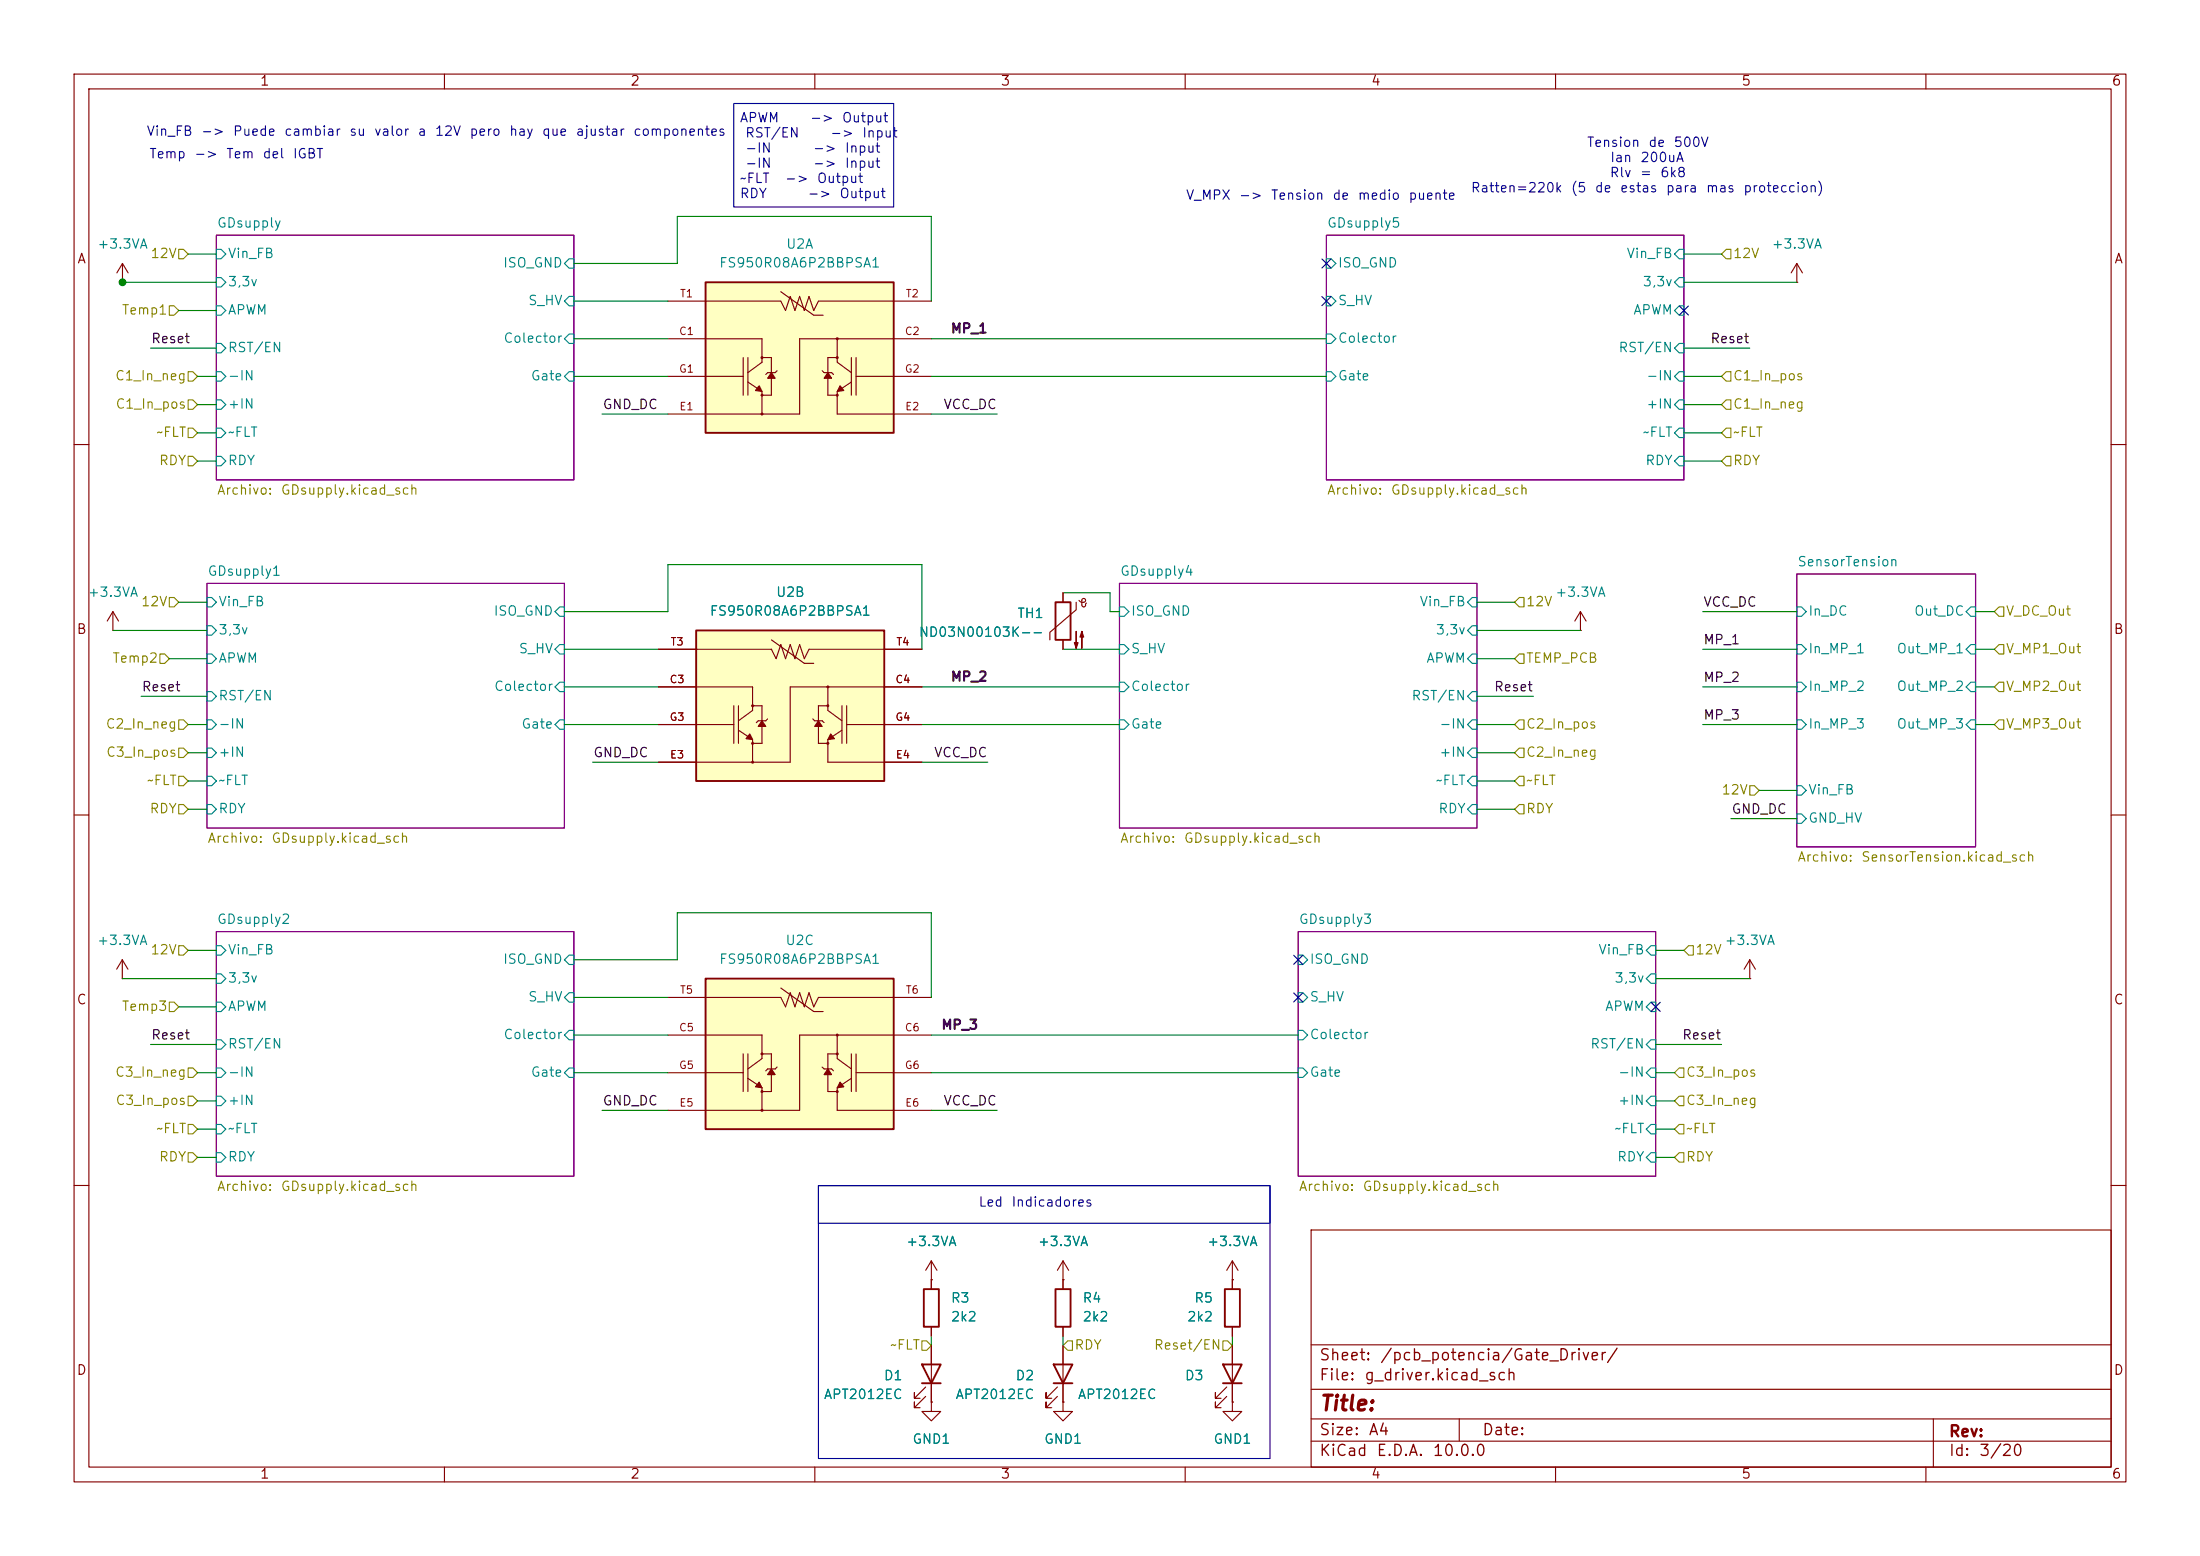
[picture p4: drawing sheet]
<svg xmlns="http://www.w3.org/2000/svg" width="297mm" height="210mm" viewBox="0 0 297 210" stroke-linecap="round" stroke-linejoin="round" font-family="sans-serif">
<g fill="none" stroke="#840000" stroke-width=".15">
<path d="M10 10h277v190h-277zM12 12h273v186h-273zM60 10v2M110 10v2M160 10v2M210 10v2M260 10v2M242.6 38.1h.1M242.6 35.6l-.8 1.2M242.6 35.6l.7 1.2M242.6 35.6v2.5M10 60h2"/>
<path d="M285 60h2M143.5 80v1.3M143.5 86.4v1.2M145.3 81.3v1l-3.6 3v1.1M145.7 81a.45 .45 0 0 0 .4 .4 .45 .45 0 0 0 .4-.4l-.2-.2-.3 .2 .1 .8 .3 .1 .2-.2M146.7 81.4l-.1 .1v.2M213.4 85.1h.1M213.4 82.6l-.8 1.2M213.4 82.6l.7 1.2M213.4 82.6v2.5M10 110h2M285 110h2"/>
<path d="M10 160h2M177 166h108v32h-108zM285 160h2M60 198v2M110 198v2M160 198v2M165.6 188.5l-1.5 1.5v-.8v.8h.7M165.6 187.2l-1.5 1.5v-.7v.7h.7M166.4 189.2v1.3h1.2l-1.2 1.3-1.3-1.3h1.3M166.4 189.2h.1M166.4 181.6v7.6M177 194.5h108"/>
<path d="M177 191.5h108M177 187.5h108M177 181.5h108M197 191.5v3M210 198v2M260 198v2M261 191.5v6.5"/>
</g>
<path d="M29.2 31.8h48.3v33h-48.3zM179.1 31.8h48.2v33h-48.2zM27.9 78.7h48.3v33.1h-48.3zM151.1 78.7h48.3v33.1h-48.3zM242.6 77.5h24.1v36.8h-24.1zM29.2 125.7h48.3v33.1h-48.3zM175.3 125.7h48.2v33.1h-48.2z" fill="none" stroke="#840084" stroke-width=".15"/>
<g fill="none" stroke="#008484" stroke-width=".15">
<path d="M29.2 37.5h.6l.7 .6-.7 .6h-.6zM29.2 33.7h.6l.7 .6-.7 .6h-.6zM76.8 34.9h.7v1.3h-.7l-.6-.6zM179.1 34.9h.6l.6 .7-.6 .6h-.6zM226.7 37.5h.6v1.2h-.6l-.6-.6zM226.7 33.7h.6v1.2h-.6l-.6-.6zM29.2 41.3h.6l.7 .6-.7 .6h-.6zM29.2 46.4h.6l.7 .6-.7 .6h-.6zM29.2 50.2h.6l.7 .6-.7 .6h-.6zM29.2 54h.6l.7 .6-.7 .6h-.6zM29.2 57.8h.6l.7 .6-.7 .7h-.6zM76.8 50.2h.7v1.2h-.7l-.6-.6z"/>
<path d="M76.8 45.1h.7v1.3h-.7l-.6-.7zM76.8 40h.7v1.3h-.7l-.6-.7zM179.1 50.2h.6l.6 .6-.6 .6h-.6zM179.1 45.1h.6l.6 .6-.6 .7h-.6zM179.1 40h.6l.6 .6-.6 .7h-.6zM226.7 41.3h.6v1.2h-.6l-.6-.6zM226.7 46.4h.6v1.2h-.6l-.6-.6zM226.7 50.2h.6v1.2h-.6l-.6-.6zM226.7 54h.6v1.2h-.6l-.6-.6zM226.7 57.8h.6v1.3h-.6l-.6-.7zM29.2 61.6h.6l.7 .6-.7 .7h-.6zM226.7 61.6h.6v1.3h-.6l-.6-.7z"/>
<path d="M27.9 84.5h.7l.6 .6-.6 .6h-.7zM27.9 88.3h.7l.6 .6-.6 .6h-.7zM27.9 93.3h.7l.6 .7-.6 .6h-.7zM27.9 97.2h.7l.6 .6-.6 .6h-.7zM27.9 80.6h.7l.6 .7-.6 .6h-.7zM75.6 97.2h.6v1.2h-.6l-.7-.6zM75.6 92.1h.6v1.2h-.6l-.7-.6zM75.6 87h.6v1.3h-.6l-.7-.7zM75.6 81.9h.6v1.3h-.6l-.7-.6zM151.1 97.2h.7l.6 .6-.6 .6h-.7zM151.1 92.1h.7l.6 .6-.6 .6h-.7zM151.1 87h.7l.6 .6-.6 .7h-.7z"/>
<path d="M151.1 81.9h.7l.6 .7-.6 .6h-.7zM198.1 94l.7-.7h.6v1.3h-.6zM198.1 81.3l.7-.7h.6v1.3h-.6zM198.8 84.5h.6v1.2h-.6l-.7-.6zM198.8 88.3h.6v1.2h-.6l-.7-.6zM198.8 97.2h.6v1.2h-.6l-.7-.6zM242.6 81.9h.6l.6 .7-.6 .6h-.6zM242.6 87h.6l.6 .6-.6 .7h-.6zM242.6 92.1h.6l.6 .6-.6 .6h-.6zM242.6 97.2h.6l.6 .6-.6 .6h-.6zM266.1 81.9h.6v1.3h-.6l-.7-.6zM266.1 87h.6v1.3h-.6l-.7-.7z"/>
<path d="M266.1 92.1h.6v1.2h-.6l-.7-.6zM266.1 97.2h.6v1.2h-.6l-.7-.6zM27.9 101h.7l.6 .6-.6 .6h-.7zM27.9 104.8h.7l.6 .6-.6 .6h-.7zM27.9 108.6h.7l.6 .6-.6 .7h-.7zM198.1 101.6l.7-.6h.6v1.2h-.6zM198.1 105.4l.7-.6h.6v1.2h-.6zM198.8 108.6h.6v1.3h-.6l-.7-.7zM242.6 109.9h.6l.6 .6-.6 .6h-.6zM242.6 106h.6l.6 .7-.6 .6h-.6zM29.2 131.4h.6l.7 .7-.7 .6h-.6zM29.2 135.3h.6l.7 .6-.7 .6h-.6z"/>
<path d="M29.2 127.6h.6l.7 .7-.7 .6h-.6zM76.8 139.1h.7v1.2h-.7l-.6-.6zM76.8 134h.7v1.3h-.7l-.6-.7zM76.8 128.9h.7v1.3h-.7l-.6-.7zM175.3 139.1h.6l.6 .6-.6 .6h-.6zM175.3 134h.6l.6 .6-.6 .7h-.6zM175.3 128.9h.6l.6 .6-.6 .7h-.6zM222.9 131.4h.6v1.3h-.6l-.7-.6zM222.9 135.3h.6v1.2h-.6l-.7-.6zM222.9 127.6h.6v1.3h-.6l-.7-.6zM29.2 140.3h.6l.7 .7-.7 .6h-.6zM29.2 144.1h.6l.7 .7-.7 .6h-.6z"/>
<path d="M29.2 148h.6l.7 .6-.7 .6h-.6zM29.2 151.8h.6l.7 .6-.7 .6h-.6zM29.2 155.6h.6l.7 .6-.7 .6h-.6zM76.8 144.1h.7v1.3h-.7l-.6-.6zM175.3 144.1h.6l.6 .7-.6 .6h-.6zM222.9 140.3h.6v1.3h-.6l-.7-.6zM222.9 144.1h.6v1.3h-.6l-.7-.6zM222.9 148h.6v1.2h-.6l-.7-.6zM222.9 151.8h.6v1.2h-.6l-.7-.6zM222.9 155.6h.6v1.2h-.6l-.7-.6z"/>
</g>
<g fill="#840000" stroke="#840000" stroke-width=".15">
<path d="M146 85.2l.3 .8h-.5l.2-.8v2.3z"/>
<path d="M145.3 85.2v2.3l-.3-.8h.5l-.2 .8z"/>
</g>
<path d="M142.5 81.3h2v5.1h-2zM165.1 184.2h2.5l-1.2 2.5zM165.1 186.7h2.5" fill="none" stroke="#840000" stroke-width=".25"/>
<path d="M94 85.1h25.4v20.3h-25.4z" fill="#ffffc2"/>
<g fill="none" stroke="#840000" stroke-width=".15">
<path d="M16.5 38.1h.1M16.5 35.6l-.7 1.2M16.5 35.6l.8 1.2M16.5 35.6v2.5M88.9 92.7h12.7v3.2l-1.9 1.4M88.9 97.8h10.2M88.9 87.6h15.2l.7 1.3 .6-1.9 .6 1.9 .7-1.9 .6 1.9 .6-1.9 .7 1.9 .6-1.3h15.3M99.1 95.3v5M99.7 95.3v5M99.7 98.6l1.9 1.2v3.1M101.6 95.3h1.3v5h-1.3M103.6 97l-.2 .3h-1l-.3 .2"/>
<path d="M104.1 86.4l4.5 3.1h1.3M109.7 97l.3 .3h1l.3 .2M111.8 95.3h-1.3v5h1.3M111.8 92.7v3.2l1.9 1.4M113.7 98.6l-1.9 1.2v3.1h12.7M113.7 95.3v5M114.3 97.8h10.2M114.3 95.3v5M124.5 92.7h-17.8v10.2h-17.8M16.5 132.1h.1M16.5 129.5l-.8 1.3M16.5 129.5l.8 1.3"/>
<path d="M16.5 129.5v2.6M166.4 172.7h.1M166.4 170.2v3.8M166.4 179.1v1.2M166.4 170.2l-.8 1.3M166.4 170.2l.7 1.3"/>
<circle cx="101.6" cy="95.3" r=".13"/>
<circle cx="111.8" cy="92.7" r=".13"/>
<circle cx="111.8" cy="95.3" r=".13"/>
<circle cx="101.6" cy="102.9" r=".13"/>
<circle cx="101.6" cy="100.3" r=".13"/>
<circle cx="111.8" cy="100.3" r=".13"/>
</g>
<path d="M94 85.1h25.4v20.3h-25.4zM165.4 174h2v5.1h-2z" fill="none" stroke="#840000" stroke-width=".25"/>
<g fill="#840000" stroke="#840000" stroke-width=".15">
<path d="M101.2 99.1l.4 .7-.9-.1z"/>
<path d="M102.9 97.3l.5 .7h-1z"/>
<path d="M110.5 97.3l.5 .7h-1z"/>
<path d="M112.1 99.1l.5 .6-.8 .1z"/>
</g>
<path d="M95.2 132.1h25.4v20.3h-25.4z" fill="#ffffc2"/>
<g fill="none" stroke="#840000" stroke-width=".15">
<path d="M90.2 139.7h12.7v3.2l-1.9 1.4M90.2 134.6h15.2l.6 1.3 .7-1.9 .6 1.9 .6-1.9 .7 1.9 .6-1.9 .7 1.9 .6-1.3h15.2M105.4 133.4l4.5 3.1h1.2M113 139.7v3.2l1.9 1.4M125.7 139.7h-17.8v10.2h-17.7M236.2 132.1h.1M236.2 129.5l-.7 1.3M236.2 129.5l.8 1.3M236.2 129.5v2.6M90.2 144.8h10.1M100.3 142.2v5.1M101 142.2v5.1"/>
<path d="M101 145.5l1.9 1.3v3.1M102.9 142.2h1.2v5.1h-1.2M104.9 144l-.3 .3h-1l-.2 .2M111 144l.3 .3h1l.2 .2M113 142.2h-1.2v5.1h1.2M114.9 145.5l-1.9 1.3v3.1h12.7M114.9 142.2v5.1M115.6 144.8h10.1M115.6 142.2v5.1M142.7 188.5l-1.5 1.5v-.8v.8h.8M142.7 187.2l-1.5 1.5v-.7v.7h.8M143.5 181.6v7.6"/>
<circle cx="113" cy="139.7" r=".13"/>
<circle cx="102.9" cy="142.2" r=".13"/>
<circle cx="102.9" cy="149.9" r=".13"/>
<circle cx="102.9" cy="147.3" r=".13"/>
<circle cx="113" cy="142.2" r=".13"/>
<circle cx="113" cy="147.3" r=".13"/>
</g>
<path d="M95.2 132.1h25.4v20.3h-25.4zM142.2 184.2h2.6l-1.3 2.5zM142.2 186.7h2.6" fill="none" stroke="#840000" stroke-width=".25"/>
<g fill="#840000" stroke="#840000" stroke-width=".15">
<path d="M102.5 146.1l.4 .7-.9-.1z"/>
<path d="M104.1 144.3l.5 .7h-1z"/>
<path d="M111.8 144.3l.5 .7h-1z"/>
<path d="M113.4 146.1l.5 .6-.9 .1z"/>
</g>
<path d="M95.2 38.1h25.4v20.3h-25.4z" fill="#ffffc2"/>
<g fill="none" stroke="#840000" stroke-width=".15">
<path d="M105.4 39.4l4.5 3.1h1.2M90.2 45.7h12.7v3.2l-1.9 1.4M90.2 50.8h10.1M90.2 40.6h15.2l.6 1.3 .7-1.9 .6 1.9 .6-1.9 .7 1.9 .6-1.9 .7 1.9 .6-1.3h15.2M100.3 48.3v5M101 48.3v5M101 51.6l1.9 1.2v3.1M102.9 48.3h1.2v5h-1.2M104.9 50l-.3 .3h-1l-.2 .2M111 50l.3 .3h1l.2 .2M113 48.3h-1.2v5h1.2M113 45.7v3.2l1.9 1.4"/>
<path d="M114.9 51.6l-1.9 1.2v3.1h12.7M114.9 48.3v5M115.6 50.8h10.1M115.6 48.3v5M125.7 45.7h-17.8v10.2h-17.7M15.2 85.1h.1M15.2 82.6l-.7 1.2M15.2 82.6l.8 1.2M15.2 82.6v2.5M88.9 92.7h5.1M88.9 97.8h5.1M88.9 87.6h5.1"/>
<path d="M119.4 92.7h5.1M119.4 97.8h5.1M119.4 87.6h5.1M143.5 80v1.3M143.5 86.4v1.2M88.9 102.9h5.1M119.4 102.9h5.1M125.7 172.7h.1M125.7 170.2l-.7 1.3M125.7 170.2l.8 1.3M125.7 170.2v3.8M125.7 179.1v1.2"/>
<path d="M143.5 172.7h.1M143.5 170.2v3.8M143.5 179.1v1.2M143.5 170.2l-.8 1.3M143.5 170.2l.8 1.3M166.4 172.7h.1M166.4 172.7v1.3M166.4 179.1v1.2M125 188.5l-1.6 1.5v-.8v.8h.8M125 187.2l-1.6 1.5v-.7v.7h.8M125.7 189.2v1.3h1.3l-1.3 1.3-1.2-1.3h1.2M125.7 189.2h.1"/>
<path d="M125.7 181.6v7.6M143.5 189.2v1.3h1.3l-1.3 1.3-1.3-1.3h1.3M143.5 189.2h.1M143.5 181.6v2.6M143.5 186.7v2.5M166.4 189.2h.1M166.4 181.6v2.6M166.4 186.7v2.5"/>
<circle cx="102.9" cy="55.9" r=".13"/>
<circle cx="102.9" cy="53.3" r=".13"/>
<circle cx="102.9" cy="48.3" r=".13"/>
<circle cx="113" cy="45.7" r=".13"/>
<circle cx="113" cy="53.3" r=".13"/>
<circle cx="113" cy="48.3" r=".13"/>
</g>
<path d="M95.2 38.1h25.4v20.3h-25.4zM124.7 174h2v5.1h-2zM142.5 174h2v5.1h-2zM124.5 184.2h2.5l-1.3 2.5zM124.5 186.7h2.5" fill="none" stroke="#840000" stroke-width=".25"/>
<g fill="#840000" stroke="#840000" stroke-width=".15">
<path d="M102.5 52.1l.4 .7-.9-.1z"/>
<path d="M104.1 50.3l.5 .8h-1z"/>
<path d="M111.8 50.3l.5 .8h-1z"/>
<path d="M113.4 52.1l.5 .6-.9 .1z"/>
</g>
<g fill="none" stroke="#848400" stroke-width=".15">
<path d="M24.1 33.7h.7l.6 .6-.6 .6h-.7zM233 33.7h.7v1.2h-.7l-.6-.6zM22.9 41.3h.6l.6 .6-.6 .6h-.6zM25.4 57.8h.6l.7 .6-.7 .7h-.6zM25.4 50.2h.6l.7 .6-.7 .6h-.6zM25.4 54h.6l.7 .6-.7 .6h-.6zM233 54h.7v1.2h-.7l-.6-.6zM233 57.8h.7v1.3h-.7l-.6-.7zM233 50.2h.7v1.2h-.7l-.6-.6zM25.4 61.6h.6l.7 .6-.7 .7h-.6zM233 61.6h.7v1.3h-.7l-.6-.7zM21.6 88.3h.6l.7 .6-.7 .6h-.6z"/>
<path d="M22.9 80.6h.6l.6 .7-.6 .6h-.6zM24.1 97.2h.7l.6 .6-.6 .6h-.7zM205.1 97.2h.6v1.2h-.6l-.6-.6zM205.1 88.3h.6v1.2h-.6l-.6-.6zM205.1 80.6h.6v1.3h-.6l-.6-.6zM269.2 92.7l.7-.6h.6v1.2h-.6zM269.2 82.6l.7-.7h.6v1.3h-.6zM269.2 87.6l.7-.6h.6v1.3h-.6zM269.9 97.2h.6v1.2h-.6l-.7-.6zM24.1 101h.7l.6 .6-.6 .6h-.7zM24.1 108.6h.7l.6 .6-.6 .7h-.7zM24.1 104.8h.7l.6 .6-.6 .6h-.7z"/>
<path d="M205.1 108.6h.6v1.3h-.6l-.6-.7zM205.1 101h.6v1.2h-.6l-.6-.6zM205.1 104.8h.6v1.2h-.6l-.6-.6zM236.2 106h.7l.6 .7-.6 .6h-.7zM22.9 135.3h.6l.6 .6-.6 .6h-.6zM24.1 127.6h.7l.6 .7-.6 .6h-.7zM228 127.6h.6v1.3h-.6l-.7-.6zM25.4 151.8h.6l.7 .6-.7 .6h-.6zM25.4 148h.6l.7 .6-.7 .6h-.6zM25.4 155.6h.6l.7 .6-.7 .6h-.6zM25.4 144.1h.6l.7 .7-.7 .6h-.6zM226.7 151.8h.6v1.2h-.6l-.6-.6z"/>
<path d="M226.7 148h.6v1.2h-.6l-.6-.6zM226.7 155.6h.6v1.2h-.6l-.6-.6zM226.7 144.1h.6v1.3h-.6l-.6-.6zM124.5 181h.6l.6 .6-.6 .6h-.6zM144.1 181h.7v1.2h-.7l-.6-.6zM165.1 181h.6l.7 .6-.7 .6h-.6z"/>
</g>
<g fill="none" stroke="#008400" stroke-width=".15">
<path d="M16.5 38.1h12.7M25.4 34.3h3.8M77.5 35.6h13.9v-6.4h34.3v11.4M227.3 34.3h5.1M227.3 38.1h15.3M20.3 47h8.9M24.1 41.9h5.1M26.7 50.8h2.5M26.7 58.4h2.5M26.7 54.6h2.5M77.5 45.7h12.7M77.5 50.8h12.7"/>
<path d="M77.5 40.6h12.7M81.3 55.9h8.9M125.7 45.7h53.4M125.7 50.8h53.4M125.7 55.9h8.9M227.3 50.8h5.1M227.3 58.4h5.1M227.3 47h8.9M227.3 54.6h5.1M26.7 62.2h2.5M227.3 62.2h5.1M15.2 85.1h12.7"/>
<path d="M19 94h8.9M22.9 88.9h5M24.1 81.3h3.8M25.4 97.8h2.5M76.2 97.8h12.7M76.2 92.7h12.7M76.2 87.6h12.7M76.2 82.6h14v-6.4h34.3v11.4M124.5 97.8h26.6M124.5 92.7h26.6M143.5 80h6.4v2.6h1.2M143.5 87.6h7.6"/>
<path d="M199.4 97.8h5.1M199.4 94h7.6M199.4 88.9h5.1M199.4 81.3h5.1M199.4 85.1h14M229.9 97.8h12.7M229.9 92.7h12.7M229.9 87.6h12.7M229.9 82.6h12.7M266.7 97.8h2.5M266.7 92.7h2.5M266.7 87.6h2.5"/>
<path d="M266.7 82.6h2.5M25.4 105.4h2.5M25.4 101.6h2.5M25.4 109.2h2.5M80 102.9h8.9M124.5 102.9h8.8M199.4 105.4h5.1M199.4 101.6h5.1M199.4 109.2h5.1M233.7 110.5h8.9M237.5 106.7h5.1M16.5 132.1h12.7"/>
<path d="M24.1 135.9h5.1M25.4 128.3h3.8M77.5 129.5h13.9v-6.3h34.3v11.4M77.5 139.7h12.7M77.5 134.6h12.7M125.7 139.7h49.6M223.5 128.3h3.8M223.5 132.1h12.7M20.3 141h8.9M26.7 144.8h2.5M26.7 156.2h2.5M26.7 152.4h2.5"/>
<path d="M26.7 148.6h2.5M77.5 144.8h12.7M81.3 149.9h8.9M125.7 144.8h49.6M125.7 149.9h8.9M223.5 144.8h2.6M223.5 141h8.9M223.5 156.2h2.6M223.5 152.4h2.6M223.5 148.6h2.6M125.7 180.3v1.3M143.5 180.3v1.3"/>
<path d="M166.4 180.3v1.3"/>
</g>
<path d="M178.5 35l1.2 1.2M179.7 35l-1.2 1.2M178.5 40l1.2 1.2M179.7 40l-1.2 1.2M226.7 41.3l1.2 1.2M227.9 41.3l-1.2 1.2M174.7 128.9l1.2 1.2M174.7 134l1.2 1.2M175.9 128.9l-1.2 1.2M175.9 134l-1.2 1.2M222.9 135.3l1.2 1.2M224.1 135.3l-1.2 1.2" fill="none" stroke="#000084" stroke-width=".15"/>
<path d="M99.1 14h21.5v13.9h-21.5zM110.5 160h60.9v36.9h-60.9zM110.5 160h60.9v5.1h-60.9z" fill="none" stroke="#0000c2" stroke-width=".15"/>
<circle cx="16.5" cy="38.1" r=".46" fill="#008400" stroke="#008400" stroke-width=".14"/>
<text font-size="2" fill="#840000" x="178" y="190.9">Title:</text>
<g font-size="1.5" fill="#840000">
<text x="178" y="184">Sheet:</text>
<text x="186.2" y="184">/pcb_potencia/Gate_Driver/</text>
<text x="178" y="186.7">File:</text>
<text x="184.1" y="186.7">g_driver.kicad_sch</text>
<text x="178" y="196.9">KiCad</text>
<text x="178" y="194.1">Size:</text>
<text x="184.7" y="194.1">A4</text>
<text x="185.7" y="196.9">E.D.A.</text>
<text x="193.3" y="196.9">10.0.0</text>
<text x="200" y="194.1">Date:</text>
<text x="263" y="194.3">Rev:</text>
<text x="263" y="196.9">Id:</text>
<text x="267.1" y="196.9">3/20</text>
</g>
<g font-size="1.3" fill="#840000">
<text x="35" y="11.9">1</text>
<text x="85" y="11.9">2</text>
<text x="135" y="11.9">3</text>
<text x="185" y="11.9">4</text>
<text x="235" y="11.9">5</text>
<text x="285" y="11.9">6</text>
<text x="10.3" y="35.9">A</text>
<text x="285.3" y="35.9">A</text>
<text x="10.3" y="85.9">B</text>
<text x="285.3" y="85.9">B</text>
<text x="10.3" y="135.9">C</text>
<text x="285.3" y="135.9">C</text>
<text x="10.3" y="185.9">D</text>
<text x="285.3" y="185.9">D</text>
<text x="35" y="199.9">1</text>
<text x="85" y="199.9">2</text>
<text x="135" y="199.9">3</text>
<text x="185" y="199.9">4</text>
<text x="235" y="199.9">5</text>
<text x="285" y="199.9">6</text>
</g>
<g font-size="1.3" fill="#0000c2">
<text x="99.8" y="16.8">APWM</text>
<text x="109.3" y="16.8">-&gt;</text>
<text x="113.6" y="16.8">Output</text>
<text x="19.7" y="18.6">Vin_FB</text>
<text x="20.1" y="21.7">Temp</text>
<text x="26.1" y="21.7">-&gt;</text>
<text x="27" y="18.6">-&gt;</text>
<text x="30.4" y="21.7">Tem</text>
<text x="31.4" y="18.6">Puede</text>
<text x="35.4" y="21.7">del</text>
<text x="38.3" y="18.6">cambiar</text>
<text x="39.4" y="21.7">IGBT</text>
<text x="47.1" y="18.6">su</text>
<text x="50.4" y="18.6">valor</text>
<text x="56.3" y="18.6">a</text>
<text x="58.6" y="18.6">12V</text>
<text x="63.3" y="18.6">pero</text>
<text x="68.6" y="18.6">hay</text>
<text x="73.1" y="18.6">que</text>
<text x="77.6" y="18.6">ajustar</text>
<text x="85.4" y="18.6">componentes</text>
<text x="100.5" y="18.9">RST/EN</text>
<text x="100.5" y="20.9">-IN</text>
<text x="100.5" y="23">-IN</text>
<text x="109.7" y="20.9">-&gt;</text>
<text x="109.7" y="23">-&gt;</text>
<text x="112" y="18.9">-&gt;</text>
<text x="114" y="20.9">Input</text>
<text x="114" y="23">Input</text>
<text x="116.3" y="18.9">Input</text>
<text x="214.1" y="20.2">Tension</text>
<text x="217.3" y="22.2">Ian</text>
<text x="221.4" y="22.2">200uA</text>
<text x="222.4" y="20.2">de</text>
<text x="225.9" y="20.2">500V</text>
<text x="99.8" y="25">~FLT</text>
<text x="99.8" y="27.1">RDY</text>
<text x="105.9" y="25">-&gt;</text>
<text x="108.9" y="27.1">-&gt;</text>
<text x="110.2" y="25">Output</text>
<text x="113.2" y="27.1">Output</text>
<text x="160" y="27.3">V_MPX</text>
<text x="167.2" y="27.3">-&gt;</text>
<text x="171.5" y="27.3">Tension</text>
<text x="179.8" y="27.3">de</text>
<text x="183.2" y="27.3">medio</text>
<text x="190.1" y="27.3">puente</text>
<text x="198.5" y="26.3">Ratten=220k</text>
<text x="212" y="26.3">(5</text>
<text x="215.2" y="26.3">de</text>
<text x="217.2" y="24.2">Rlv</text>
<text x="218.6" y="26.3">estas</text>
<text x="221.3" y="24.2">=</text>
<text x="224" y="24.2">6k8</text>
<text x="224.8" y="26.3">para</text>
<text x="230.2" y="26.3">mas</text>
<text x="235.3" y="26.3">proteccion)</text>
<text x="132" y="163.2">Led</text>
<text x="136.4" y="163.2">Indicadores</text>
</g>
<g font-size="1.3" fill="#008484">
<text x="13" y="33.9">+3.3VA</text>
<text x="29.2" y="31">GDsupply</text>
<text x="30.7" y="35.2">Vin_FB</text>
<text x="106" y="33.9">U2A</text>
<text x="179.1" y="31">GDsupply5</text>
<text x="219.5" y="35.2">Vin_FB</text>
<text x="239.1" y="33.9">+3.3VA</text>
<text x="30.7" y="39">3,3v</text>
<text x="67.8" y="36.4">ISO_GND</text>
<text x="71.2" y="41.5">S_HV</text>
<text x="97" y="36.4">FS950R08A6P2BBPSA1</text>
<text x="180.5" y="41.5">S_HV</text>
<text x="180.5" y="36.4">ISO_GND</text>
<text x="221.7" y="39">3,3v</text>
<text x="30.7" y="42.8">APWM</text>
<text x="30.7" y="47.9">RST/EN</text>
<text x="67.9" y="46.6">Colector</text>
<text x="180.5" y="46.6">Colector</text>
<text x="218.4" y="47.9">RST/EN</text>
<text x="220.4" y="42.8">APWM</text>
<text x="30.7" y="51.7">-IN</text>
<text x="71.6" y="51.7">Gate</text>
<text x="180.5" y="51.7">Gate</text>
<text x="222.2" y="51.7">-IN</text>
<text x="30.7" y="55.5">+IN</text>
<text x="30.7" y="59.3">~FLT</text>
<text x="221.7" y="59.3">~FLT</text>
<text x="222.2" y="55.5">+IN</text>
<text x="30.7" y="63.1">RDY</text>
<text x="222" y="63.1">RDY</text>
<text x="242.6" y="76.8">SensorTension</text>
<text x="11.8" y="80.9">+3.3VA</text>
<text x="27.9" y="78">GDsupply1</text>
<text x="29.4" y="82.1">Vin_FB</text>
<text x="66.6" y="83.4">ISO_GND</text>
<text x="95.7" y="83.4">FS950R08A6P2BBPSA1</text>
<text x="104.7" y="80.9">U2B</text>
<text x="137.2" y="83.7">TH1</text>
<text x="151.1" y="78">GDsupply4</text>
<text x="152.6" y="83.4">ISO_GND</text>
<text x="191.6" y="82.1">Vin_FB</text>
<text x="209.9" y="80.9">+3.3VA</text>
<text x="244" y="83.4">In_DC</text>
<text x="258.3" y="83.4">Out_DC</text>
<text x="29.4" y="86">3,3v</text>
<text x="29.4" y="89.8">APWM</text>
<text x="69.9" y="88.5">S_HV</text>
<text x="123.9" y="86.3">ND03N00103K--</text>
<text x="152.6" y="88.5">S_HV</text>
<text x="192.5" y="89.8">APWM</text>
<text x="193.7" y="86">3,3v</text>
<text x="244" y="88.5">In_MP_1</text>
<text x="256" y="88.5">Out_MP_1</text>
<text x="29.4" y="94.8">RST/EN</text>
<text x="66.6" y="93.6">Colector</text>
<text x="152.6" y="93.6">Colector</text>
<text x="190.5" y="94.8">RST/EN</text>
<text x="244" y="93.6">In_MP_2</text>
<text x="256" y="93.6">Out_MP_2</text>
<text x="29.4" y="98.7">-IN</text>
<text x="70.3" y="98.7">Gate</text>
<text x="152.6" y="98.7">Gate</text>
<text x="194.2" y="98.7">-IN</text>
<text x="244" y="98.7">In_MP_3</text>
<text x="256" y="98.7">Out_MP_3</text>
<text x="29.4" y="102.5">+IN</text>
<text x="29.4" y="106.3">~FLT</text>
<text x="193.7" y="106.3">~FLT</text>
<text x="194.2" y="102.5">+IN</text>
<text x="244" y="107.5">Vin_FB</text>
<text x="29.4" y="110.1">RDY</text>
<text x="194.1" y="110.1">RDY</text>
<text x="244" y="111.4">GND_HV</text>
<text x="29.2" y="125">GDsupply2</text>
<text x="175.3" y="125">GDsupply3</text>
<text x="13" y="127.9">+3.3VA</text>
<text x="30.7" y="129.1">Vin_FB</text>
<text x="67.8" y="130.4">ISO_GND</text>
<text x="97" y="130.4">FS950R08A6P2BBPSA1</text>
<text x="105.9" y="127.9">U2C</text>
<text x="176.7" y="130.4">ISO_GND</text>
<text x="215.7" y="129.1">Vin_FB</text>
<text x="232.7" y="127.9">+3.3VA</text>
<text x="30.7" y="132.9">3,3v</text>
<text x="30.7" y="136.8">APWM</text>
<text x="71.2" y="135.5">S_HV</text>
<text x="176.7" y="135.5">S_HV</text>
<text x="216.6" y="136.8">APWM</text>
<text x="217.9" y="132.9">3,3v</text>
<text x="30.7" y="141.8">RST/EN</text>
<text x="67.9" y="140.6">Colector</text>
<text x="176.7" y="140.6">Colector</text>
<text x="214.6" y="141.8">RST/EN</text>
<text x="30.7" y="145.6">-IN</text>
<text x="30.7" y="149.5">+IN</text>
<text x="71.6" y="145.6">Gate</text>
<text x="176.7" y="145.6">Gate</text>
<text x="218.3" y="145.6">-IN</text>
<text x="218.3" y="149.5">+IN</text>
<text x="30.7" y="153.3">~FLT</text>
<text x="217.9" y="153.3">~FLT</text>
<text x="30.7" y="157.1">RDY</text>
<text x="218.2" y="157.1">RDY</text>
<text x="122.2" y="168.5">+3.3VA</text>
<text x="140" y="168.5">+3.3VA</text>
<text x="162.9" y="168.5">+3.3VA</text>
<text x="128.3" y="176.1">R3</text>
<text x="128.3" y="178.7">2k2</text>
<text x="146.1" y="176.1">R4</text>
<text x="146.1" y="178.7">2k2</text>
<text x="160.2" y="178.7">2k2</text>
<text x="161.1" y="176.1">R5</text>
<text x="111.1" y="189.1">APT2012EC</text>
<text x="119.2" y="186.6">D1</text>
<text x="128.9" y="189.1">APT2012EC</text>
<text x="137" y="186.6">D2</text>
<text x="145.4" y="189.1">APT2012EC</text>
<text x="159.9" y="186.6">D3</text>
<text x="123.1" y="195.2">GND1</text>
<text x="140.9" y="195.2">GND1</text>
<text x="163.7" y="195.2">GND1</text>
</g>
<g font-size="1.3" fill="#848400">
<text x="20.2" y="35.2">12V</text>
<text x="233.9" y="35.2">12V</text>
<text x="16.4" y="42.8">Temp1</text>
<text x="15.5" y="51.7">C1_In_neg</text>
<text x="233.9" y="51.7">C1_In_pos</text>
<text x="15.5" y="55.5">C1_In_pos</text>
<text x="21" y="59.3">~FLT</text>
<text x="233.9" y="55.5">C1_In_neg</text>
<text x="233.9" y="59.3">~FLT</text>
<text x="21.4" y="63.1">RDY</text>
<text x="233.9" y="63.1">RDY</text>
<text x="29.2" y="67.1">Archivo:</text>
<text x="37.8" y="67.1">GDsupply.kicad_sch</text>
<text x="179.1" y="67.1">Archivo:</text>
<text x="187.7" y="67.1">GDsupply.kicad_sch</text>
<text x="19" y="82.1">12V</text>
<text x="205.9" y="82.1">12V</text>
<text x="270.7" y="83.4">V_DC_Out</text>
<text x="15.1" y="89.8">Temp2</text>
<text x="205.9" y="89.8">TEMP_PCB</text>
<text x="270.7" y="88.5">V_MP1_Out</text>
<text x="270.7" y="93.6">V_MP2_Out</text>
<text x="14.2" y="98.7">C2_In_neg</text>
<text x="205.9" y="98.7">C2_In_pos</text>
<text x="270.7" y="98.7">V_MP3_Out</text>
<text x="14.2" y="102.5">C3_In_pos</text>
<text x="19.7" y="106.3">~FLT</text>
<text x="205.9" y="102.5">C2_In_neg</text>
<text x="205.9" y="106.3">~FLT</text>
<text x="232.3" y="107.5">12V</text>
<text x="20.1" y="110.1">RDY</text>
<text x="205.9" y="110.1">RDY</text>
<text x="27.9" y="114.1">Archivo:</text>
<text x="36.5" y="114.1">GDsupply.kicad_sch</text>
<text x="151.1" y="114.1">Archivo:</text>
<text x="159.7" y="114.1">GDsupply.kicad_sch</text>
<text x="242.6" y="116.6">Archivo:</text>
<text x="251.2" y="116.6">SensorTension.kicad_sch</text>
<text x="20.2" y="129.1">12V</text>
<text x="228.8" y="129.1">12V</text>
<text x="16.4" y="136.8">Temp3</text>
<text x="15.5" y="145.6">C3_In_neg</text>
<text x="15.5" y="149.5">C3_In_pos</text>
<text x="227.5" y="149.5">C3_In_neg</text>
<text x="227.5" y="145.6">C3_In_pos</text>
<text x="21" y="153.3">~FLT</text>
<text x="227.5" y="153.3">~FLT</text>
<text x="21.4" y="157.1">RDY</text>
<text x="29.2" y="161.1">Archivo:</text>
<text x="37.8" y="161.1">GDsupply.kicad_sch</text>
<text x="175.3" y="161.1">Archivo:</text>
<text x="183.9" y="161.1">GDsupply.kicad_sch</text>
<text x="227.5" y="157.1">RDY</text>
<text x="120.1" y="182.5">~FLT</text>
<text x="145" y="182.5">RDY</text>
<text x="155.7" y="182.5">Reset/EN</text>
</g>
<g font-size="1.3">
<text x="20.3" y="46.6">Reset</text>
<text x="128.3" y="45.3">MP_1</text>
<text x="230.8" y="46.6">Reset</text>
<text x="81.3" y="55.5">GND_DC</text>
<text x="127.3" y="55.5">VCC_DC</text>
<text x="229.9" y="82.2">VCC_DC</text>
<text x="229.9" y="87.3">MP_1</text>
<text x="19" y="93.6">Reset</text>
<text x="128.3" y="92.3">MP_2</text>
<text x="201.6" y="93.6">Reset</text>
<text x="229.9" y="92.4">MP_2</text>
<text x="229.9" y="97.4">MP_3</text>
<text x="80" y="102.5">GND_DC</text>
<text x="126" y="102.5">VCC_DC</text>
<text x="233.7" y="110.1">GND_DC</text>
<text x="20.3" y="140.6">Reset</text>
<text x="127" y="139.3">MP_3</text>
<text x="227" y="140.6">Reset</text>
<text x="81.3" y="149.5">GND_DC</text>
<text x="127.3" y="149.5">VCC_DC</text>
</g>
<g font-size="1" fill="#840000">
<text x="91.7" y="40.4">T1</text>
<text x="122.2" y="40.4">T2</text>
<text x="91.6" y="45.5">C1</text>
<text x="122.1" y="45.5">C2</text>
<text x="91.6" y="50.5">G1</text>
<text x="122.1" y="50.5">G2</text>
<text x="91.6" y="55.6">E1</text>
<text x="122.1" y="55.6">E2</text>
<text x="90.4" y="87.4">T3</text>
<text x="120.9" y="87.4">T4</text>
<text x="90.3" y="92.5">C3</text>
<text x="120.8" y="92.5">C4</text>
<text x="90.3" y="97.5">G3</text>
<text x="120.8" y="97.5">G4</text>
<text x="90.4" y="102.6">E3</text>
<text x="120.8" y="102.6">E4</text>
<text x="91.7" y="134.4">T5</text>
<text x="122.2" y="134.4">T6</text>
<text x="91.6" y="139.4">C5</text>
<text x="122.1" y="139.4">C6</text>
<text x="91.6" y="144.5">G5</text>
<text x="91.6" y="149.6">E5</text>
<text x="122.1" y="144.5">G6</text>
<text x="122.1" y="149.6">E6</text>
</g>
</svg>
